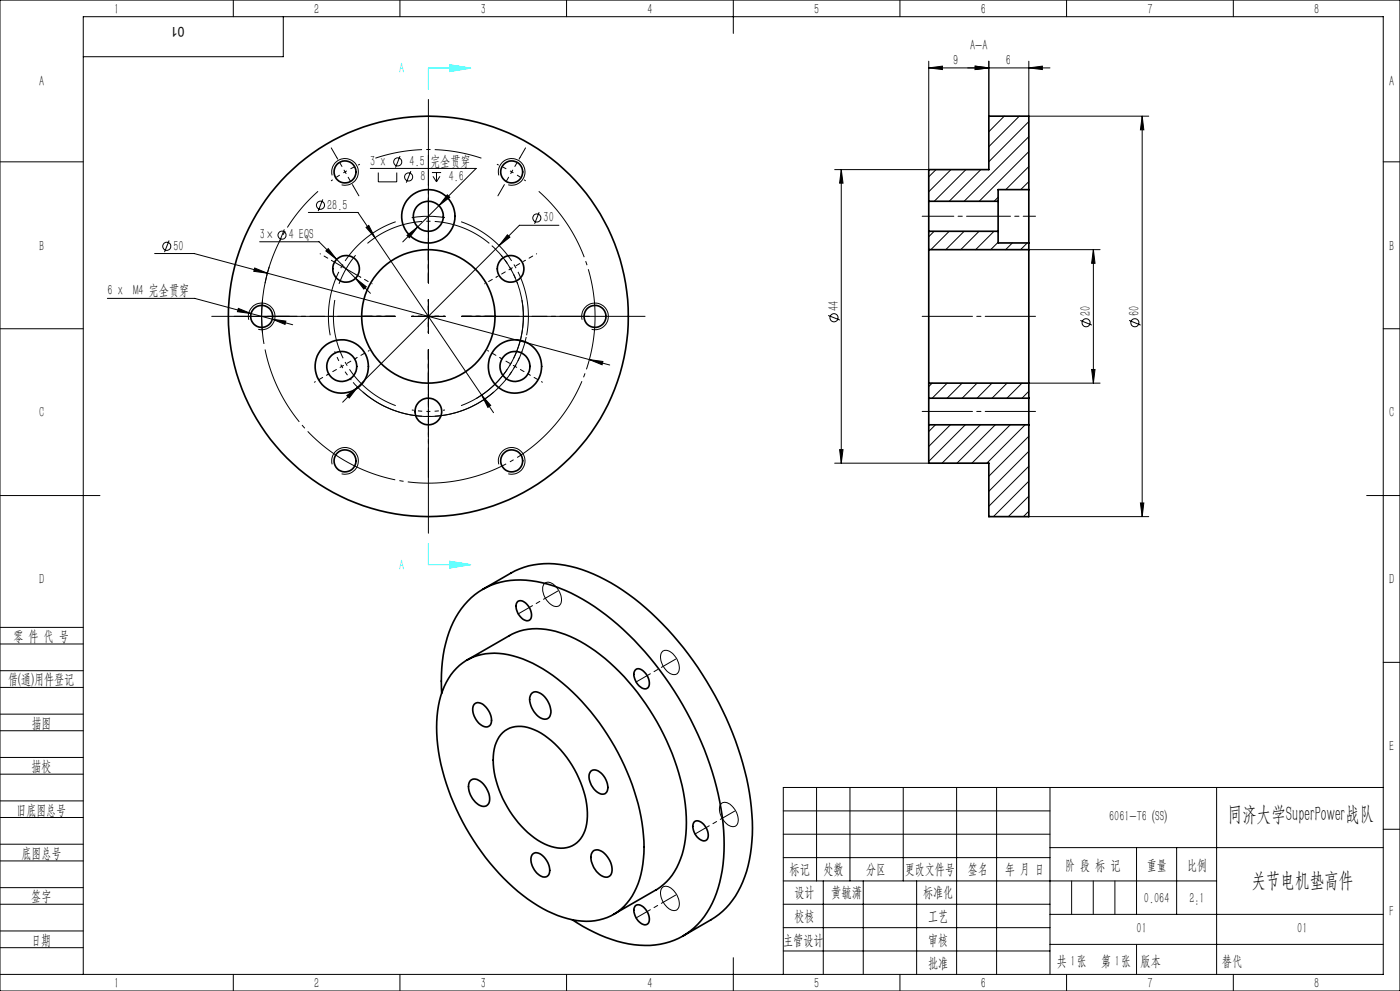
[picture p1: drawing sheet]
<svg xmlns="http://www.w3.org/2000/svg" width="420mm" height="297mm" viewBox="0 0 420 297" stroke-linecap="round" stroke-linejoin="round" font-family="sans-serif">
<g fill="none" stroke="#000" stroke-width=".3">
<path d="M0 0h420v297h-420zM70 0v5M85 5v12h-60M120 0v5M170 0v5M220 0v10M270 0v5M278.6 18.3v32.5h-28.2M292.6 19.8l4.1 .6-4.1 .4zM296.7 18.3v16.5M308.6 18.3v16.5h36M320 0v5"/>
<path d="M370 0v5M278.6 20.4l4.1-.6v1zM278.6 20.4h36.4M308.6 20.4l4.1-.6v1zM342.7 34.8v120M342.7 34.8l.4 4.1h-1zM0 48.5h25M96.8 59.8l-1.3 3.4M99.6 52.6a4 4 0 0 1 3.5-5.1 4 4 0 0 1 4.4 4.3 4 4 0 0 1-5 3.6M111.1 50.5h31.7l-22 22M113.5 51.7v2.8h5.5v-2.8M120 46.8l-1.4 3.4"/>
<path d="M123.3 51.3l-1.4 3.4M128.5 59.8v10M129.6 51.7h2.7M129.9 52.8l1.1 1.7M131 51.7v2.8M132 52.8l-1 1.7M134.2 58.4l.7 .7-3.2 2.5zM149.6 52.6a4 4 0 0 1 3.6-5.1 4 4 0 0 1 4.3 4.4 4 4 0 0 1-5 3.5M252.4 50.8v88M252.4 50.8l.5 4.1h-1zM415 48.5h5M46.4 76h11.8l22 5.9"/>
<path d="M50.7 72.1l-1.3 3.5M77.9 72.5h17.8l10.9 10.9M80.8 80a50.6 50.6 0 0 0-1.6 23.1M85.3 68.8l-1.4 3.4M92.5 63.7h14.9l5.1 7.5M97.8 75.2l.7-.7 2.5 3.2zM99.5 78.1l4.3 2.5M106.7 76.5l-2.9 4.1M109.8 68.2l.8-.6 1.9 3.6zM112.5 71.2l35.6 52.5M122.1 70.6l3.2-2.6-2.5 3.3zM123.5 65.2a32.3 32.3 0 0 1 10 0"/>
<path d="M147.5 73.6a28.5 28.5 0 0 1-4.7 45.9M152.2 70.4l.8 .7-3.3 2.5zM161.7 63.6l-1.3 3.5M167.7 67.5h-11.9l-48.5 48.5M308.6 74.8h21.4M328 74.8v40M328 74.8l.5 4.1h-1zM0 98.5h25M32.2 89.4h26.2l16.9 4.6M71.5 92.4l3.8 1.6-4.1-.6zM73.5 94.8h10M74.6 95.8a4 4 0 0 1 3.6-4.9 4 4 0 0 1 4.3 4.3 4 4 0 0 1-5 3.5"/>
<path d="M75.3 94l6.4 1.7M76.4 80.3l3.8 1.6-4.1-.6zM78.7 89.8a50.6 50.6 0 0 0 0 10M80.2 81.9l96.6 25.9M81.7 95.7l4.1 .5-.3 1zM81.7 95.7l6.1 1.6M103.8 80.6l-2.1 4.5M103.8 80.6l4.4 2.5M106.6 83.4l3.3 2.5-.8 .7zM106.6 83.4l4.5 4.5M123.5 94.8h10M128.5 89.8v10"/>
<path d="M174.6 95.8a4 4 0 0 1 3.6-5 4 4 0 0 1 4.3 4.4 4 4 0 0 1-5 3.5M248.5 94.5l3.5 1.4M324.1 96l3.5 1.4M338.7 96l3.5 1.4M415 98.5h5M104 118.6l3.3-2.6-2.5 3.3zM107.3 116l-4.5 4.5M144.5 118.4l2.7 3.1-.8 .6zM157.9 101a30 30 0 0 1-21.8 22.9 30 30 0 0 1-30.2-9.3M176.8 107.8l4.1 .5-.3 1zM176.8 107.8l6.1 1.6M308.6 114.8h21.4"/>
<path d="M327.5 110.7h1l-.5 4.1zM99.6 139.2a4 4 0 0 1 3.5-5.1 4 4 0 0 1 4.4 4.3 4 4 0 0 1-5 3.6M149.6 139.2a4 4 0 0 1 3.6-5.1 4 4 0 0 1 4.3 4.4 4 4 0 0 1-5 3.5M250.4 138.8h28.2M251.9 134.8h1l-.5 4zM0 148.5h30M308.6 154.8h36M342.1 150.7h1l-.4 4.1zM410 148.5h10M163.2 175a2.48 2.48 0 0 1 3.6 .8 4.7 4.7 0 0 1 1.1 5.6 2.64 2.64 0 0 1-3.6-1.2 4.8 4.8 0 0 1-1.1-5.2zM0 193h25M0 188h25"/>
<path d="M198.7 195.3a2.94 2.94 0 0 1 4 1.6 4.1 4.1 0 0 1 .4 5 3.2 3.2 0 0 1-4-1.9 4.2 4.2 0 0 1-.4-4.7zM415 198.5h5M0 206h25M0 201h25M0 219h25M0 214h25M0 232h25M0 227h25M245 236v28M255 236v28M271 236v28M287 236v56"/>
<path d="M299 236v56M315 236v56M365 236v56M415 236h-180v56M0 245h25M0 240h25M0 258h25M0 253h25M216.4 240.8a2.47 2.47 0 0 1 3.4 1 4.6 4.6 0 0 1 1.1 5.6 2.61 2.61 0 0 1-3.6-1.2 4.5 4.5 0 0 1-.9-5.4zM235 243h80M235 250h80M235 257h80"/>
<path d="M315 254h100M341 254v20M353 254v20M415 248.5h5M0 271h25M0 266h25M0 279h25M198.6 266.1a2.44 2.44 0 0 1 3.5 .8 4.7 4.7 0 0 1 1.1 5.6 2.61 2.61 0 0 1-3.6-1.1 4.7 4.7 0 0 1-1-5.3zM235 271h80M235 264h130M235 278h80M247 264v28"/>
<path d="M259 264v28M275 264v28M315 274h100M0 284h25M0 292h415v-287h-390v287M70 292v5M120 292v5M170 292v5M220 287v10M235 285h80M270 292v5M315 283h100"/>
<path d="M320 292v5M370 292v5"/>
<circle cx="119.3" cy="48.5" r="1.21"/>
<circle cx="122.6" cy="53" r="1.2"/>
<circle cx="50" cy="73.8" r="1.21"/>
<circle cx="84.6" cy="70.5" r="1.22"/>
<circle cx="96.2" cy="61.5" r="1.21"/>
<circle cx="161.1" cy="65.3" r="1.22"/>
<circle cx="250.2" cy="95.2" r="1.21"/>
<circle cx="325.8" cy="96.7" r="1.21"/>
<circle cx="340.5" cy="96.7" r="1.21"/>
</g>
<path d="M134.9 19.4l6.3 1-6.3 1zM141.2 20.4h-12.7v6.4M128.5 162.9v6.3h12.7M134.9 168.2l6.3 1-6.3 1z" fill="none" stroke="#0ff" stroke-width=".3"/>
<path d="M103.5 51.5l-4.2 2.7M103.5 51.5l4.5-2.3M153.5 51.5l-4.4-2.3M153.5 51.5l4.2 2.7M153.2 80.6l-2.9-4.1M153.2 80.6l2.1 4.5M102.5 109.8l2.9 4.1M102.5 109.8l-2.1-4.5M154.5 109.8l2.1-4.5M154.5 109.8l-2.8 4.1M128.5 123.3l5-.4M128.5 123.3l-5-.4" fill="none" stroke="#000" stroke-width=".3" stroke-dasharray="30.5 1.3 1.3 1.3" stroke-dashoffset="29.9" stroke-linecap="butt"/>
<path d="M146.8 72.9a28.5 28.5 0 0 0-36.6 0M100.4 89.9a28.5 28.5 0 0 0 18.3 31.7M138.3 121.6a28.5 28.5 0 0 0 18.3-31.7" fill="none" stroke="#000" stroke-width=".3" stroke-dasharray="30.5 1.3 1.3 1.3" stroke-dashoffset="12.5" stroke-linecap="butt"/>
<path d="M95.4 57.3a50 50 0 0 0-15.9 27.6M144.4 47.4a50 50 0 0 0-31.8 0" fill="none" stroke="#000" stroke-width=".3" stroke-dasharray="30.5 1.3 1.3 1.3" stroke-dashoffset="16.2" stroke-linecap="butt"/>
<path d="M79.5 104.7a50 50 0 0 0 74 33.4 50 50 0 0 0 8.1-80.8" fill="none" stroke="#000" stroke-width=".3" stroke-dasharray="30.5 1.3 1.3 1.3" stroke-dashoffset="6.2" stroke-linecap="butt"/>
<path d="M118.7 66.5a30 30 0 0 0-19.6 34M108.9 117.5a30 30 0 0 0 39.3 0M158 100.5a30 30 0 0 0-19.7-34" fill="none" stroke="#000" stroke-width=".3" stroke-dasharray="30.5 1.3 1.3 1.3" stroke-dashoffset="11" stroke-linecap="butt"/>
<path d="M155.4 184l12-6.9M190.8 204.4l11.9-6.9M208.5 250l11.9-6.9M190.8 275.1l11.9-6.9" fill="none" stroke="#000" stroke-width=".3" stroke-dasharray="30.5 1.3 1.3 1.3" stroke-dashoffset="25.5"/>
<path d="M276.7 94.8h34M310.7 123.3h-34" fill="none" stroke="#000" stroke-width=".3" stroke-dasharray="30.5 1.3 1.3 1.3" stroke-dashoffset="15.4"/>
<path d="M276.7 64.8h22.8" fill="none" stroke="#000" stroke-width=".3" stroke-dasharray="30.5 1.3 1.3 1.3" stroke-dashoffset="21"/>
<path d="M299.5 64.8h11.2" fill="none" stroke="#000" stroke-width=".3" stroke-dasharray="30.5 1.3 1.3 1.3" stroke-dashoffset="26.8"/>
<path d="M321.5 264v10M328 264v10M334.5 264v10M341 283v9" fill="none" stroke="#0a0605" stroke-width=".3"/>
<path d="M118.5 94.8h-55M128.5 84.8v-55M138.5 94.8h55M128.5 104.8v55" fill="none" stroke="#000" stroke-width=".3" stroke-dasharray="30.5 1.3 1.3 1.3" stroke-dashoffset="4.9"/>
<path d="M99.5 78.1l-3.5-2M157.5 78.1l3.5-2M108.2 83.1l3.4 2M148.9 83.1l-3.5 2M128.5 118.3v-4M128.5 128.3v4" fill="none" stroke="#000" stroke-width=".3" stroke-dasharray="30.5 1.3 1.3 1.3" stroke-dashoffset="30.4"/>
<g fill="none" stroke="#000" stroke-width=".3" stroke-dasharray="30.5 1.3 1.3 1.3" stroke-dashoffset="29.9">
<path d="M103.5 51.5l-2.5-4.3M103.5 51.5l2.5 4.3M153.5 51.5l2.5-4.3M153.5 51.5l-2.5 4.3M128.5 94.8v-5M128.5 94.8h-5M128.5 94.8v5M128.5 94.8h5M153.2 80.6l4.3-2.5M153.2 80.6l-4.3 2.5M102.5 109.8l-4.3 2.5M102.5 109.8l4.4-2.5"/>
<path d="M154.5 109.8l4.3 2.5M154.5 109.8l-4.3-2.5M128.5 123.3v5M128.5 123.3v-5"/>
</g>
<path d="M118.5 94.8h-9.2M128.5 84.8v-9.2M138.5 94.8h9.3M128.5 104.8v9.3" fill="none" stroke="#000" stroke-width=".3" stroke-dasharray="30.5 1.3 1.3 1.3" stroke-dashoffset="27.8"/>
<path d="M118.5 94.8h-10M128.5 84.8v-10M138.5 94.8h10M128.5 104.8v10" fill="none" stroke="#000" stroke-width=".3" stroke-dasharray="30.5 1.3 1.3 1.3" stroke-dashoffset="27.4"/>
<path d="M101 47.2l-1.6-2.9M106 55.8l1.7 2.9M151 55.8l-1.6 2.9M156 47.2l1.7-2.9M73.5 94.8h-3.3M83.5 94.8h3.3" fill="none" stroke="#000" stroke-width=".3" stroke-dasharray="30.5 1.3 1.3 1.3"/>
<path d="M118.5 94.8h-38.3M128.5 84.8v-38.3M138.5 94.8h38.3M128.5 104.8v38.3" fill="none" stroke="#000" stroke-width=".3" stroke-dasharray="30.5 1.3 1.3 1.3" stroke-dashoffset="13.2"/>
<path d="M128.5 59.8v-4.5M128.5 69.8v4.5M98.2 112.3l-3.9 2.3M106.9 107.3l3.9-2.2M150.2 107.3l-3.9-2.2M158.8 112.3l3.9 2.3" fill="none" stroke="#000" stroke-width=".3" stroke-dasharray="30.5 1.3 1.3 1.3" stroke-dashoffset="30.1"/>
<path d="M134.9 19.4l6.3 1-6.3 1zM134.9 168.2l6.3 1-6.3 1z" fill="#0ff"/>
<g fill="#000">
<path d="M308.6 20.4l4.1-.6v1zM292.6 19.8l4.1 .6-4.1 .4z"/>
<path d="M252.4 50.8l.5 4.1h-1zM251.9 134.8h1l-.5 4zM328 74.8l.5 4.1h-1zM327.5 110.7h1l-.5 4.1zM342.7 34.8l.4 4.1h-1zM342.1 150.7h1l-.4 4.1z"/>
<path d="M144.5 118.4l1.9 3.7 .8-.6zM109.8 68.2l2.7 3-1.9-3.6zM106.6 83.4l2.5 3.2 .8-.7zM98.5 74.5l-.7 .7 3.2 2.5zM176.8 107.8l3.8 1.5 .3-1zM76.4 80.3l-.3 1 4.1 .6zM81.7 95.7l3.8 1.5 .3-1zM71.5 92.4l-.3 1 4.1 .6zM104 118.6l.8 .7 2.5-3.3zM152.2 70.4l-2.5 3.2 3.3-2.5zM122.1 70.6l.7 .7 2.5-3.3zM134.2 58.4l-2.5 3.2 3.2-2.5zM278.6 20.4l4.1-.6v1zM292.6 19.8l4.1 .6-4.1 .4z"/>
</g>
<g fill="none" stroke="#000" stroke-width=".5">
<path d="M308.6 56.8v16M308.6 56.8v-22h-11.9v16h-18.1v9.5M308.6 56.8h-9.2v3.5M278.6 60.3v9M278.6 74.8v40M278.6 69.3v5.5M278.6 69.3h20.8M278.6 60.3h20.8M278.6 74.8h30M299.4 60.3v9M299.4 69.3v3.5h9.2M308.6 74.8v40"/>
<path d="M308.6 72.8v2M278.6 119.3v8M278.6 114.8v4.5M278.6 114.8h30M278.6 119.3h30M308.6 119.3v8M308.6 114.8v4.5M278.6 127.3v11.5h18.1v16h11.9v-27.5M278.6 127.3h30M144.8 176.6l8.5-4.9a25.6 25.6 0 0 1 21.3-1 66.4 66.4 0 0 1 27.3 19.7 96.7 96.7 0 0 1 23.5 51.5 43.1 43.1 0 0 1-4 25.3 21.6 21.6 0 0 1-8.1 8.5l-8.5 4.9M140.1 197.8l12.7-7.3a18.3 18.3 0 0 1 15.3-.9 48.7 48.7 0 0 1 21.8 16.3 70.5 70.5 0 0 1 15.9 37.1 29.4 29.4 0 0 1-4.2 19.3l-1.6 1.9-2.9 2.4-13 7.4M155.4 180.2a3.1 3.1 0 0 1 3.6 2.3 2.41 2.41 0 0 1-.6 3.5 4.2 4.2 0 0 1-3.2-5.5z"/>
<path d="M132.5 207.7a39.7 39.7 0 0 1 5-24 21.4 21.4 0 0 1 21.9-9.6 48.8 48.8 0 0 1 24.1 11.6 97.4 97.4 0 0 1 33.4 61.1 43 43 0 0 1-4 25.3 21.4 21.4 0 0 1-22.6 11 43.8 43.8 0 0 1-18.6-7.4M136.9 200.3a16.8 16.8 0 0 1 17-3.7 46 46 0 0 1 22 15.1 70 70 0 0 1 17.3 40.4 27.2 27.2 0 0 1-5.1 18.5 16.5 16.5 0 0 1-17.8 4.7 46 46 0 0 1-22-15.1 70.5 70.5 0 0 1-17.2-38.7 29.4 29.4 0 0 1 4.2-19.3zM142.2 211.1a2.37 2.37 0 0 1 3.6 .9 4.7 4.7 0 0 1 1.1 5.5 2.45 2.45 0 0 1-3.3-.8 5.1 5.1 0 0 1-1.4-5.6zM150.8 219.6a8.3 8.3 0 0 1 9.5-.9 29.5 29.5 0 0 1 14.4 17.1 19.5 19.5 0 0 1 .4 14 7.5 7.5 0 0 1-9.7 3.9 25.8 25.8 0 0 1-13.9-13.1 24.1 24.1 0 0 1-3-17.2l1.2-2.5zM159.5 207.8a2.49 2.49 0 0 1 3.4 .6 6.4 6.4 0 0 1 2.1 6.1 1.94 1.94 0 0 1-3 .5 6.6 6.6 0 0 1-2.9-6.4zM190.5 200.9a1.85 1.85 0 0 1 2.9 .6 3.9 3.9 0 0 1 1 4.6 2.16 2.16 0 0 1-3-.9 4.1 4.1 0 0 1-.9-4.3zM141.1 234a2.49 2.49 0 0 1 3.5 .5 5.7 5.7 0 0 1 1.8 6.5 2.23 2.23 0 0 1-3.3-.2 6.1 6.1 0 0 1-2.2-6.5zM177.2 231.2a2.17 2.17 0 0 1 3.1 .5 5.4 5.4 0 0 1 1.7 5.6 1.97 1.97 0 0 1-3-.1 5.7 5.7 0 0 1-2-5.6zM159.7 256.1a2.17 2.17 0 0 1 3.2 .4 5.3 5.3 0 0 1 1.7 5.7 1.98 1.98 0 0 1-3.1-.1 5.1 5.1 0 0 1-1.8-6zM177.9 255.2a2.45 2.45 0 0 1 3.4 .5 5.8 5.8 0 0 1 1.9 6.6 2.27 2.27 0 0 1-3.4-.3 6.1 6.1 0 0 1-2.2-6.5zM208.4 246.2a3 3 0 0 1 3.7 2.3 2.41 2.41 0 0 1-.6 3.5 4.2 4.2 0 0 1-3.3-5.6zM190.7 271.4a3.1 3.1 0 0 1 3.7 2.2 2.41 2.41 0 0 1-.6 3.5 4.2 4.2 0 0 1-3.3-5.5z"/>
<circle cx="103.5" cy="51.5" r="3.3"/>
<circle cx="153.5" cy="51.5" r="3.3"/>
<circle cx="128.5" cy="64.8" r="4.5"/>
<circle cx="128.5" cy="64.8" r="8"/>
<circle cx="78.5" cy="94.8" r="3.3"/>
<circle cx="103.8" cy="80.6" r="4"/>
<circle cx="128.5" cy="94.8" r="60"/>
<circle cx="128.5" cy="94.8" r="20"/>
<circle cx="153.2" cy="80.6" r="4"/>
<circle cx="178.5" cy="94.8" r="3.3"/>
<circle cx="102.5" cy="109.8" r="8"/>
<circle cx="102.5" cy="109.8" r="4.5"/>
<circle cx="154.5" cy="109.8" r="8"/>
<circle cx="154.5" cy="109.8" r="4.5"/>
<circle cx="103.5" cy="138.1" r="3.3"/>
<circle cx="128.5" cy="123.3" r="4"/>
<circle cx="153.5" cy="138.1" r="3.3"/>
</g>
<g fill="none" stroke="#000" stroke-width=".3">
<path d="M296.8 34.8l-.1 .2M301.3 34.8l-4.6 4.7M305.8 34.8l-9.1 9.2M308.6 36.4l-11.9 12.1M280.8 50.8l-2.2 2.2M285.3 50.8l-6.7 6.7M289.8 50.8l-9.5 9.5M294.3 50.8l-9.5 9.5M299.4 59.1l-1.2 1.2M308.6 41l-19.4 19.3M308.6 45.4l-14.8 14.9M308.6 49.9l-6.9 6.9"/>
<path d="M308.6 54.4l-2.4 2.4M280.2 69.3l-1.6 1.6M284.8 69.3l-5.5 5.5M289.2 69.3l-5.5 5.5M293.7 69.3l-5.5 5.5M298.2 69.3l-5.5 5.5M299.4 72.6l-2.2 2.2M303.7 72.8l-2 2M308.2 72.8l-2 2M279.6 114.8l-1 1M284.2 114.8l-4.6 4.5M288.6 114.8l-4.5 4.5"/>
<path d="M293.1 114.8l-4.5 4.5M297.6 114.8l-4.5 4.5M302.1 114.8l-4.5 4.5M306.6 114.8l-4.5 4.5M308.6 117.3l-2 2M280.6 127.3l-2 2M285.1 127.3l-6.5 6.5M289.6 127.3l-11 11M294.1 127.3l-11.5 11.5M298.6 127.3l-11.5 11.5M303.1 127.3l-11.5 11.5M307.6 127.3l-11.5 11.5"/>
<path d="M308.6 130.7l-11.9 12M308.6 135.3l-11.9 11.9M308.6 139.7l-11.9 12M308.6 144.2l-10.6 10.6M308.6 148.7l-6.1 6.1M308.6 153.2l-1.6 1.6"/>
</g>
<g font-size="6.3">
<text x="368.2" y="246.2">同济大学SuperPower战队</text>
<text x="375.4" y="266">关节电机垫高件</text>
</g>
<g font-size="4.4">
<text x="34.2" y="4.1">1</text>
<text x="94.2" y="4.1">2</text>
<text x="144.2" y="4.1">3</text>
<text x="194.2" y="4.1">4</text>
<text x="244.2" y="4.1">5</text>
<text x="294.2" y="4.1">6</text>
<text x="344.2" y="4.1">7</text>
<text x="394.2" y="4.1">8</text>
<text x="291" y="15.1">A-A</text>
<text x="285.9" y="19.5">9</text>
<text x="301.8" y="19.5">6</text>
<text x="11.7" y="25.9">A</text>
<text x="416.7" y="25.9">A</text>
<text x="111.1" y="49.8">3 x</text>
<text x="122.9" y="49.8">4.5 完全贯穿</text>
<text x="126.1" y="54.3">8</text>
<text x="134.6" y="54.3">4.6</text>
<text x="98.2" y="62.8">28.5</text>
<text x="77.9" y="71.8">3×</text>
<text x="86.6" y="71.8">4 EQS</text>
<text x="163.1" y="66.6">30</text>
<text x="11.7" y="75.1">B</text>
<text x="52.1" y="75.1">50</text>
<text x="416.7" y="75.1">B</text>
<text x="32.2" y="88.6">6 x M4 完全贯穿</text>
<text x="251.5" y="93.2" transform="rotate(-90 251.5 93.2)">44</text>
<text x="327.2" y="94.7" transform="rotate(-90 327.2 94.7)">20</text>
<text x="341.8" y="94.7" transform="rotate(-90 341.8 94.7)">60</text>
<text x="11.7" y="125.1">C</text>
<text x="416.7" y="125.1">C</text>
<text x="11.7" y="175.1">D</text>
<text x="416.7" y="175.1">D</text>
<text x="4" y="192">零 件 代 号</text>
<text x="2.5" y="205.1">借(通)用件登记</text>
<text x="9.5" y="218.1">描图</text>
<text x="416.7" y="225.1">E</text>
<text x="9.5" y="231.1">描校</text>
<text x="5" y="244.2">旧底图总号</text>
<text x="332.7" y="246.2">6061-T6 (SS)</text>
<text x="6.5" y="257.2">底图总号</text>
<text x="236.9" y="261.9">标记</text>
<text x="247.1" y="261.9">处数</text>
<text x="259.9" y="261.9">分区</text>
<text x="271.5" y="261.9">更改文件号</text>
<text x="290.4" y="261.9">签名</text>
<text x="301.5" y="261.9">年 月 日</text>
<text x="319.5" y="260.6">阶 段 标 记</text>
<text x="344" y="260.6">重量</text>
<text x="356.1" y="260.6">比例</text>
<text x="238.3" y="268.9">设计</text>
<text x="249.4" y="268.9">黄毓潇</text>
<text x="276.9" y="268.9">标准化</text>
<text x="9.4" y="270.1">签字</text>
<text x="343.2" y="270.7">0.064</text>
<text x="356.8" y="270.7">2:1</text>
<text x="416.8" y="274.4">F</text>
<text x="238.3" y="276.1">校核</text>
<text x="278.4" y="276">工艺</text>
<text x="341" y="279.8">01</text>
<text x="389.2" y="279.6">01</text>
<text x="9.4" y="283.2">日期</text>
<text x="234.9" y="283.3">主管设计</text>
<text x="278.4" y="283.3">审核</text>
<text x="278.4" y="290.2">批准</text>
<text x="317.1" y="289.4">共 张</text>
<text x="321.1" y="289.4">1</text>
<text x="330.3" y="289.4">第 张</text>
<text x="334.5" y="289.4">1</text>
<text x="342.1" y="289.4">版本</text>
<text x="34.2" y="296.1">1</text>
<text x="94.2" y="296.1">2</text>
<text x="144.2" y="296.1">3</text>
<text x="194.2" y="296.1">4</text>
<text x="244.2" y="296.1">5</text>
<text x="294.2" y="296.1">6</text>
<text x="344.2" y="296.1">7</text>
<text x="394.2" y="296.1">8</text>
</g>
<g font-size="4.4" fill="#0ff">
<text x="119.8" y="21.9">A</text>
<text x="119.8" y="170.7">A</text>
</g>
<text font-size="4.4" fill="#0a0605" x="366.6" y="289.4">替代</text>
<text font-size="4.1" fill="#0a0605" x="55.4" y="8" transform="rotate(-180 55.4 8)">01</text>
</svg>
